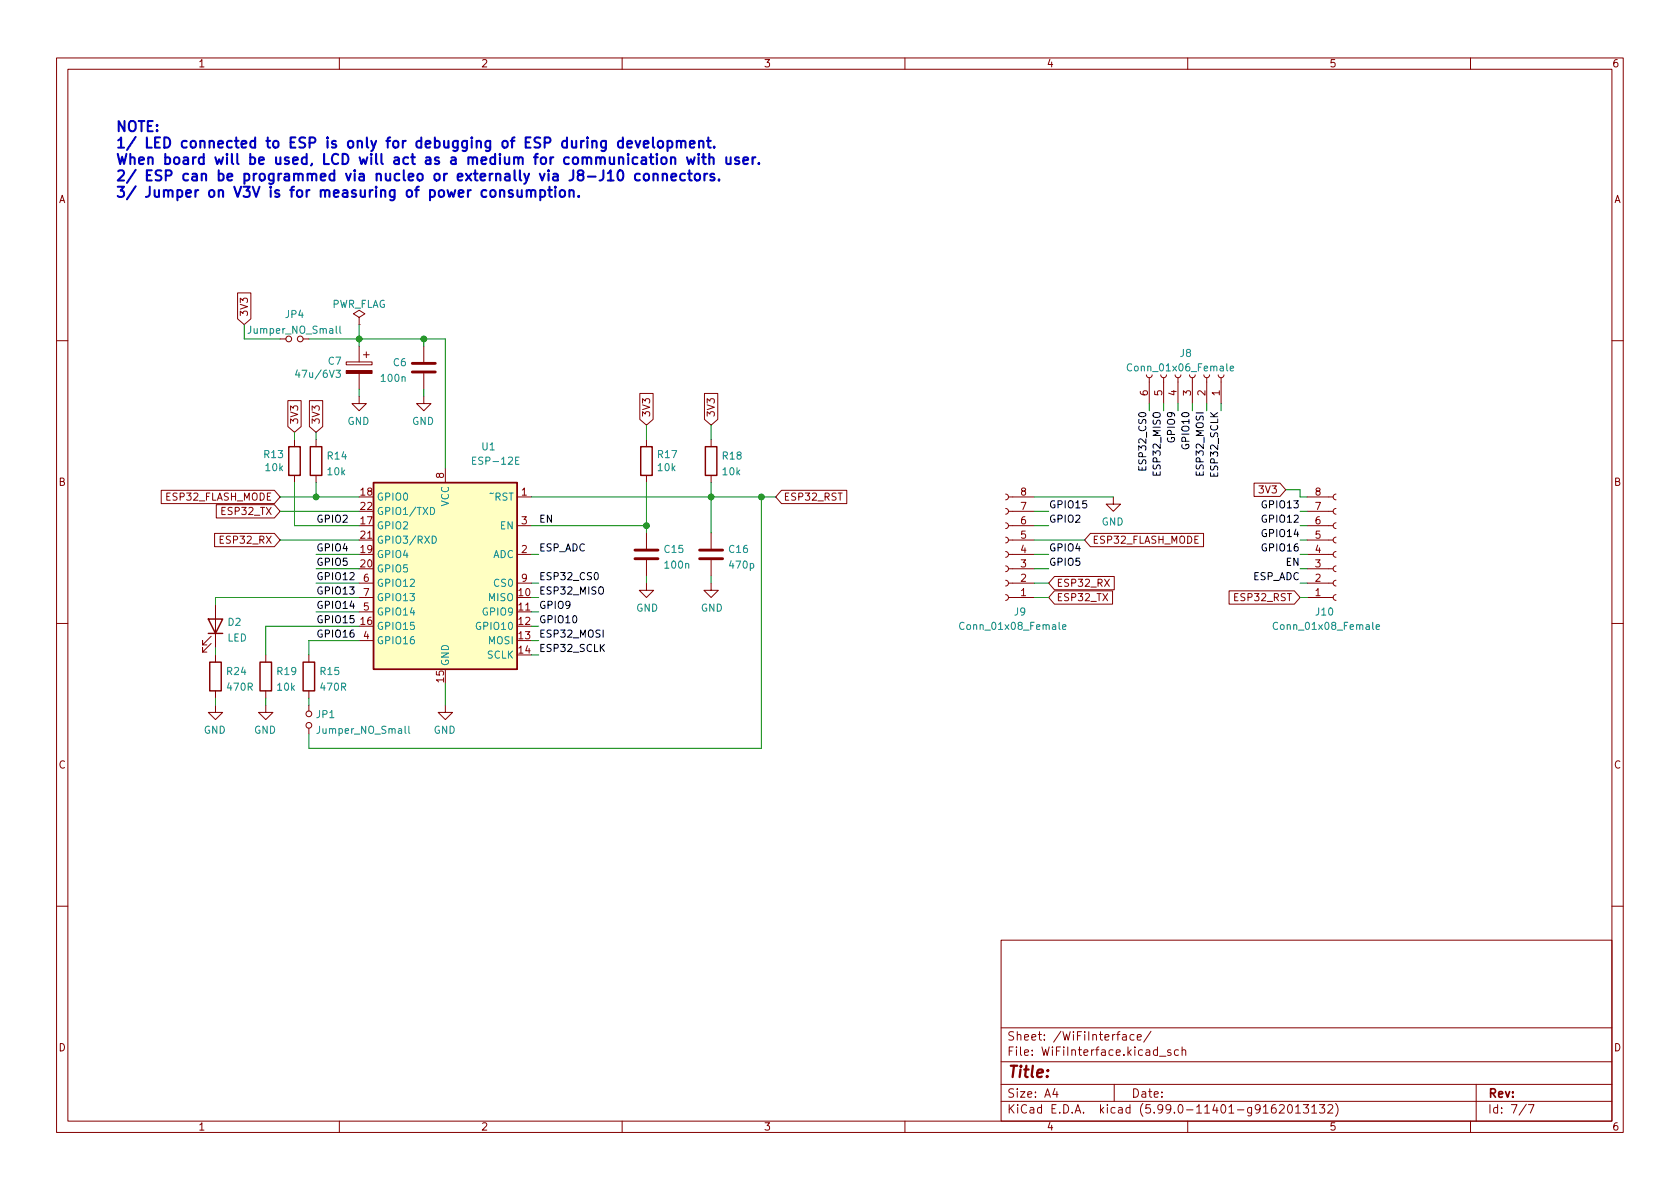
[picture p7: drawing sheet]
<svg xmlns="http://www.w3.org/2000/svg" width="297mm" height="210mm" viewBox="0 0 297 210" stroke-linecap="round" stroke-linejoin="round" font-family="sans-serif">
<g fill="none" stroke="#840000" stroke-width=".18">
<path d="M10 10.2h277v190.1h-277zM12 12.2h273v186.1h-273zM60 10.2v2M110 10.2v2M160 10.2v2M210 10.2v2M260 10.2v2M42 51.8h2.4v4.6l-1.2 1-1.2-1zM63.5 56.1l1-.6-1-.6-1 .6 1 .6v1.3M63.5 57.4h.1M10 60.2h2M50.9 70.8h2.3v4.6l-1.1 1-1.2-1z"/>
<path d="M52.1 77.7v1.3M54.7 70.8h2.4v4.6l-1.2 1-1.2-1zM55.9 77.7v1.3M61.2 64h4.6v.5h-4.6zM63.5 70.1v1.3h-1.3l1.3 1.2 1.3-1.2h-1.3M63.5 61.2v2.8M63.5 66v2.8M64.3 62.7h1M64.8 62.2v1M74.9 70.1v1.3h-1.2l1.2 1.2 1.3-1.2h-1.3M74.9 61.2v2.8M74.9 66v2.8"/>
<path d="M113.1 69.6h2.4v4.6l-1.2 1-1.2-1zM114.3 77.7v1.3M124.6 69.6h2.3v4.6l-1.2 1-1.1-1zM125.7 77.7v1.3M202.7 66.3l.1 .3 .4 .2 .4-.2 .1-.3M203.2 66.8v4.6M205.2 66.3l.2 .3 .3 .2 .4-.2 .1-.3M205.7 66.8v4.6M207.8 66.3l.1 .3 .4 .2 .3-.2 .2-.3M208.3 66.8v4.6M210.3 66.3l.2 .3 .3 .2 .4-.2 .1-.3M210.8 66.8v4.6"/>
<path d="M212.9 66.3l.1 .3 .4 .2 .3-.2 .2-.3M213.4 66.8v4.6M215.4 66.3l.1 .3 .4 .2 .4-.2 .1-.3M215.9 66.8v4.6M285 60.2h2M28.5 86.7h20l1 1.2-1 1.2h-20zM37.9 94.3h10.6l1 1.2-1 1.2h-10.6zM38.2 89.2h10.3l1 1.2-1 1.2h-10.3zM52.1 84.1v1.2M55.9 84.1v1.2M63.5 95.5h2.5M78.7 82.8v2.5"/>
<path d="M91.4 87.9h2.6M91.4 93h2.6M91.4 98h2.6M114.3 84.1v1.2M114.3 94.2v2.8M114.3 99.1v2.7M125.7 84.1v1.2M125.7 94.2v2.8M125.7 99.1v2.7M138.2 86.7h11.5v2.4h-11.5l-1-1.2zM177.8 87.4l.4 .1 .1 .4-.1 .3-.4 .2M177.8 89.9l.4 .2 .1 .3-.1 .4-.4 .1"/>
<path d="M177.8 92.5l.4 .1 .1 .4-.1 .3-.4 .2M177.8 95l.4 .1 .1 .4-.1 .4-.4 .1M177.8 97.5l.4 .2 .1 .3-.1 .4-.4 .1M178.3 87.9h4.6M178.3 90.4h4.6M178.3 93h4.6M178.3 95.5h4.6M178.3 98h4.6M192.8 94.3h20v2.4h-20l-1-1.2zM196.8 87.9v1.2h-1.2l1.2 1.3 1.3-1.3h-1.3M221.7 85.4h4.6l1 1.2-1 1.2h-4.6zM231.1 87.9h4.6"/>
<path d="M231.1 90.4h4.6M231.1 93h4.6M231.1 95.5h4.6M231.1 98h4.6M236.2 87.4l-.3 .1-.2 .4 .2 .3 .3 .2M236.2 89.9l-.3 .2-.2 .3 .2 .4 .3 .1M236.2 92.5l-.3 .1-.2 .4 .2 .3 .3 .2M236.2 95l-.3 .1-.2 .4 .2 .4 .3 .1M236.2 97.5l-.3 .2-.2 .3 .2 .4 .3 .1M10 110.2h2M37.3 113.8l-1.5 1.5v-.8v.8h.8M37.3 112.5l-1.5 1.5v-.7v.7h.8"/>
<path d="M38.1 106.9v7.6M38.1 115.8v1.3M47 115.8v1.3M54.6 115.8v1.3M63.5 103.1h2.5M63.5 105.7h2.5M63.5 108.2h2.5M63.5 113.3h2.5M91.4 103.1h2.6M91.4 108.2h2.6M114.3 103.1v1.3h1.3l-1.3 1.3-1.3-1.3h1.3M125.7 103.1v1.3h1.3l-1.3 1.3-1.2-1.3h1.2"/>
<path d="M177.8 100.1l.4 .1 .1 .4-.1 .3-.4 .2M177.8 102.6l.4 .2 .1 .3-.1 .4-.4 .1M177.8 105.2l.4 .1 .1 .4-.1 .3-.4 .2M178.3 100.6h4.6M178.3 103.1h4.6M178.3 105.7h4.6M186.4 101.9h10.6v2.4h-10.6l-1-1.2zM186.4 104.5h10.3v2.3h-10.3l-1-1.1zM217.3 104.5h11.6l1 1.2-1 1.1h-11.6zM231.1 100.6h4.6M231.1 103.1h4.6M231.1 105.7h4.6"/>
<path d="M236.2 100.1l-.3 .1-.2 .4 .2 .3 .3 .2M236.2 102.6l-.3 .2-.2 .3 .2 .4 .3 .1M236.2 105.2l-.3 .1-.2 .4 .2 .3 .3 .2M285 110.2h2M38.1 124.7v1.3h-1.3l1.3 1.2 1.3-1.2h-1.3M38.1 122.2v1.2M47 124.7v1.3h-1.3l1.3 1.2 1.3-1.2h-1.3M47 122.2v1.2M54.6 122.2v1.2M54.6 124.7v1M54.6 128.8v1M78.7 124.7v1.3h-1.2l1.2 1.2 1.3-1.2h-1.3"/>
<path d="M10 160.2h2M177 166.3h108v32h-108zM285 160.2h2M60 198.3v2M110 198.3v2M160 198.3v2M177 194.8h108M177 191.8h108M177 187.8h108M177 181.8h108M186.5 192.5l-.4 1h1M186.9 193v1"/>
<path d="M197 191.8v3M198.5 183h.6v.9M199.1 183.3l-.5 .1a.29 .29 0 0 0-.2 .2 .29 .29 0 0 0 .2 .3h.5M200.5 183l-.4-.1-.3 .3v.4l.1 .3h.6M201.1 183.4l.7-.1-.1-.3-.4-.1-.2 .2v.8h.6M203.5 182.4l-1.3 1.9M205 186.8h1.1M207 185.7l-.4-.1-.2 .2 .1 .3 .5 .1v.4h-.6M208.4 185.7l-.5-.1-.3 .3v.4l.2 .3h.6M209 185.8l.2-.2 .4 .1v.9M209 185.1v1.5M210 198.3v2"/>
<path d="M225.5 195.3a.59 .59 0 0 0-.7 .7v.5l.1 .3h.5l.2-.1v-.5l-.1-.2-.4-.1-.3 .3M226.2 195.5l.6-.2 .2 .2 .1 .3-1 1h1M227.8 195.5l.2-.2a.81 .81 0 0 1 .6 .7 .81 .81 0 0 1-.3 .8h-.2a.81 .81 0 0 1-.3-1.3zM229.1 195.8l.4-.5v1.5M229.1 196.8h.8M230.4 195.3h1l-.5 .6 .4 .1v.7l-.2 .1h-.5l-.2-.1M231.9 195.8l.5-.5v1.5M231.9 196.8h.9M233.3 195.3h.9l-.5 .6 .4 .1v.7l-.2 .1h-.4l-.2-.1M234.8 195.5l.6-.2 .2 .2v.3l-.9 1h.9M236.1 195.1a1.72 1.72 0 0 1 0 2.3M260 198.3v2"/>
<path d="M261 191.8v6.5M269.9 195.3l-1.3 1.9M270.2 195.3h1l-.6 1.5"/>
<circle cx="51.1" cy="59.9" r=".51"/>
<circle cx="53.1" cy="59.9" r=".51"/>
<circle cx="54.6" cy="126.2" r=".51"/>
<circle cx="54.6" cy="128.3" r=".51"/>
</g>
<g fill="none" stroke="#008484" stroke-width=".18">
<path d="M60.1 57.7v1.1l.2 .1M52.6 65.4l-.3 .9h.7M59.4 65.5h.8l-.4 .4 .3 .2v.5l-.2 .1-.5-.1M200.1 64.4a.6 .6 0 0 0-.8 .5 .6 .6 0 0 0 .6 .7l.2-.1M217.5 65.2l.6-.2v-.2l-.4-.1-.2 .2 .1 .6h.5M76.1 89.7a.64 .64 0 0 1 .8 .7 .64 .64 0 0 1-.8 .6zM76.4 94.8a.64 .64 0 0 1 .8 .6 .64 .64 0 0 1-.8 .7zM87.2 87.2l-.6 .1M91.8 80.8h-.6v1.3h.6M170.5 110.2a.6 .6 0 0 0-.9 .4 .6 .6 0 0 0 .6 .7l.3-.1M187.9 110.9l.6-.1-.1-.3h-.3l-.2 .1v.7h.5M225.9 110.2a.6 .6 0 0 0-.8 .4 .6 .6 0 0 0 .6 .7l.2-.1"/>
<path d="M243.3 110.9l.6-.1v-.3h-.4l-.2 .1 .1 .7h.5M72.3 128.4v1.1l.2 .2"/>
</g>
<path d="M72.9 65.8h4.1M72.9 64.3h4.1M112.3 98.8h4M112.3 97.3h4M123.7 98.8h4.1M123.7 97.3h4.1" fill="none" stroke="#840000" stroke-width=".51"/>
<path d="M51.1 79h2v5.1h-2zM54.9 79h2v5.1h-2zM113.3 79h2v5.1h-2zM124.7 79h2v5.1h-2zM66 85.3h25.4v33.1h-25.4zM36.8 109.5h2.6l-1.3 2.5zM36.8 112h2.6M37.1 117.1h2v5.1h-2zM46 117.1h2v5.1h-2zM53.6 117.1h2v5.1h-2z" fill="none" stroke="#840000" stroke-width=".25"/>
<path d="M66 85.3h25.4v33.1h-25.4z" fill="#ffffc2" stroke="#ffffc2" stroke-width=".18"/>
<path d="M61.2 65.5h4.6v.5h-4.6z" fill="#840000" stroke="#840000" stroke-width=".18"/>
<path d="M201.3 82.5v.6h1.3v-.6M201.9 82.7v.4M105.2 101.4l.2-.2a.68 .68 0 0 1 .4 .7 .68 .68 0 0 1-.4 .6l-.2-.1-.1-.4z" fill="none" stroke="#000" stroke-width=".18"/>
<g fill="none" stroke="#0000c2" stroke-width=".36">
<path d="M90.6 33.7l-.4-.1-.3 .3 .1 .2 .6 .2v.4h-.7M91.5 33.6l.1 1.1a.49 .49 0 0 0 .7-.1M92.3 33.6v1.2M93.1 33.8a.45 .45 0 0 1 .8 .1v.9M93.1 33.6v1.2M93.9 33.9l.3-.3 .4 .1 .1 1.1M95.5 33.7l.5-.1 .4 .4v.5l-.2 .2h-.7M95.5 33.6v1.8M96.9 33.6h.7M97.2 33v1.6v.1l.4 .1M98.2 33.6v1.2M99 33.8a.49 .49 0 0 1 .5-.2 .49 .49 0 0 1 .4 .4v.5a.49 .49 0 0 1-.5 .3 .49 .49 0 0 1-.4-.3z"/>
<path d="M100.7 33.8a.45 .45 0 0 1 .7 .1v.9M100.7 33.6v1.2M102.3 34.6v.2M109.4 30.3a.43 .43 0 0 1 .4-.2 .43 .43 0 0 1 .3 .4 .93 .93 0 0 1-.5 1.4 1.1 1.1 0 0 1-.2-1.6zM110.9 25.5l.9-.2-.1-.3-.5-.1-.3 .3 .1 .8h.7M112.4 24.9l.4 1.2 .4-1.2M113.1 30.8l-.5-.1-.3 .4v.5l.1 .2h.7M113.8 25.5l.9-.2-.1-.3-.5-.1-.3 .3 .1 .8h.7M114 30.8a.49 .49 0 0 1 .8 .3v.5a.49 .49 0 0 1-.5 .3 .49 .49 0 0 1-.5-.3v-.5zM115.4 24.3v1.6l.3 .2M115.5 30.9a.45 .45 0 0 1 .8 .1v.9M115.5 30.7v1.2"/>
<path d="M116.5 25a.49 .49 0 0 1 .8 .3v.5a.49 .49 0 0 1-.5 .3 .49 .49 0 0 1-.5-.3v-.5zM117.1 27.9a.49 .49 0 0 1 .8 .3v.5a.49 .49 0 0 1-.5 .3 .49 .49 0 0 1-.5-.3v-.5zM117.2 30.9a.45 .45 0 0 1 .7 .1v.9M117.2 30.7v1.2M118 25l.5-.1 .4 .4v.5l-.2 .2h-.7M118 24.9v1.8M118.6 28a.45 .45 0 0 1 .8 .1v.9M118.6 27.8v1.2M118.7 31.3l.9-.2-.1-.3-.5-.1-.3 .3 .1 .8h.7M119.7 25.1a.45 .45 0 0 1 .7 .1v.9M119.7 24.9v1.2M120.4 25.2l.3-.3 .4 .1 .1 1.1"/>
<path d="M121.1 30.8l-.5-.1-.3 .4v.5l.1 .2h.7M121.5 27.8l.3 1.2 .3-.8 .4 .8 .3-1.2M121.6 30.7h.7M121.9 30.1v1.6l.1 .1 .3 .1M122 25.5l.8-.2-.1-.3-.5-.1-.2 .3 .1 .8h.6M123 30.8a.49 .49 0 0 1 .8 .3v.5a.49 .49 0 0 1-.5 .3 .49 .49 0 0 1-.5-.3v-.5zM123.5 27.2v.2M123.5 27.8v1.2M123.6 25.1a.45 .45 0 0 1 .8 .1v.9M123.6 24.9v1.2M124.1 27.8h.7M124.4 27.2v1.6l.1 .1 .3 .1"/>
<path d="M124.6 30.7v1.2M125 24.9h.7M125.1 30.7l-.4 .1-.1 .3M125.2 24.3v1.6l.1 .1 .4 .1M125.4 28a.45 .45 0 0 1 .8 .1v.9M125.4 27.2v1.8M126.3 25.9v.2M126.3 30.8l-.5-.1-.2 .3 .1 .2 .6 .2v.4h-.7M127.1 31.7v.2M128.4 27.8l.1 1.1a.49 .49 0 0 0 .7-.1M129.2 27.8v1.2M130.6 27.9l-.4-.1-.2 .3v.2l.6 .2v.4h-.6"/>
<path d="M131.4 28.4l.9-.2-.1-.3-.5-.1-.3 .3 .1 .8h.7M133.1 27.8v1.2M133.6 27.8l-.4 .1-.1 .3M134.2 28.8v.2"/>
</g>
<g fill="none" stroke="#008400" stroke-width=".18">
<path d="M43.2 57.4v2.5h6.3M54.6 59.9h24.1v22.9M63.5 57.4v3.8M74.9 59.9v1.3M52.1 76.4v1.3M55.9 76.4v1.3M63.5 68.8v1.3M74.9 68.8v1.3M114.3 75.2v2.5M125.7 75.2v2.5M203.2 71.4v1.2M205.7 71.4v1.2"/>
<path d="M208.3 71.4v1.2M210.8 71.4v1.2M213.4 71.4v1.2M215.9 71.4v1.2M49.5 95.5h14M49.5 87.9h14M49.5 90.4h14M52.1 85.3v7.7h11.4M55.9 98h7.6M55.9 85.3v2.6M94 93h20.3M94 98h1.2"/>
<path d="M94 87.9h43.2M114.3 85.3v8.9M125.7 85.3v8.9M134.6 87.9v44.4h-80v-2.5M182.9 93h2.5M182.9 95.5h8.9M182.9 98h2.5M182.9 87.9h13.9M182.9 90.4h2.5M227.3 86.6h2.6v1.3h1.2M229.9 93h1.2M229.9 95.5h1.2"/>
<path d="M229.9 98h1.2M229.9 90.4h1.2M38.1 114.5v1.3M55.9 103.1h7.6M55.9 100.6h7.6M55.9 108.2h7.6M63.5 105.7h-25.4v1.2M63.5 110.7h-16.5v5.1M63.5 113.3h-8.9v2.5M94 105.7h1.2M94 103.1h1.2M94 108.2h1.2"/>
<path d="M94 110.7h1.2M94 113.3h1.2M94 115.8h1.2M114.3 101.8v1.3M125.7 101.8v1.3M182.9 105.7h2.5M182.9 103.1h2.5M182.9 100.6h2.5M229.9 105.7h1.2M229.9 103.1h1.2M229.9 100.6h1.2M38.1 123.4v1.3"/>
<path d="M47 123.4v1.3M54.6 123.4v1.3M78.7 120.9v3.8"/>
</g>
<g fill="#008400" stroke="#008400" stroke-width=".18">
<circle cx="55.9" cy="87.9" r=".51"/>
<circle cx="114.3" cy="93" r=".51"/>
<circle cx="125.7" cy="87.9" r=".51"/>
<circle cx="134.6" cy="87.9" r=".51"/>
<circle cx="63.5" cy="59.9" r=".51"/>
<circle cx="74.9" cy="59.9" r=".51"/>
</g>
<text font-size="2.8" fill="#840000" x="178" y="190.6">Title:</text>
<g font-size="2.5" fill="#0000c2">
<text x="20.3" y="23.3">NOTE:</text>
<text x="20.3" y="26.2">1/ LED connected to ESP is only for debugging of ESP during development.</text>
<text x="20.3" y="29.1">When board will be used, LCD will act as a medium for communication with user.</text>
<text x="20.3" y="32">2/ ESP can be programmed via nucleo or externally via J8-J10 connectors.</text>
<text x="20.3" y="34.9">3/ Jumper on V3V is for measuring of power consumption.</text>
</g>
<g font-size="2.1" fill="#840000">
<text x="178" y="184">Sheet: /WiFiInterface/</text>
<text x="178" y="186.7">File: WiFiInterface.kicad_sch</text>
<text x="178" y="196.9">KiCad E.D.A. kicad (5.99.0-11401-g9162013132)</text>
<text x="178" y="194.1">Size: A4</text>
<text x="200" y="194.1">Date:</text>
<text x="263" y="194.1">Rev:</text>
<text x="263" y="196.9">Id: 7/7</text>
</g>
<g font-size="1.8" fill="#840000">
<text x="35" y="11.9">1</text>
<text x="85" y="11.9">2</text>
<text x="135" y="11.9">3</text>
<text x="185" y="11.9">4</text>
<text x="235" y="11.9">5</text>
<text x="285" y="11.9">6</text>
<text x="10.3" y="35.9">A</text>
<text x="285.3" y="35.9">A</text>
<text x="43.8" y="56.1" transform="rotate(-90 43.8 56.1)">3V3</text>
<text x="202.9" y="70" transform="rotate(-90 202.9 70)">6</text>
<text x="205.5" y="70" transform="rotate(-90 205.5 70)">5</text>
<text x="208" y="70" transform="rotate(-90 208 70)">4</text>
<text x="210.6" y="70" transform="rotate(-90 210.6 70)">3</text>
<text x="213.1" y="70" transform="rotate(-90 213.1 70)">2</text>
<text x="215.6" y="70" transform="rotate(-90 215.6 70)">1</text>
<text x="52.7" y="75.1" transform="rotate(-90 52.7 75.1)">3V3</text>
<text x="56.5" y="75.1" transform="rotate(-90 56.5 75.1)">3V3</text>
<text x="114.9" y="73.8" transform="rotate(-90 114.9 73.8)">3V3</text>
<text x="126.4" y="73.8" transform="rotate(-90 126.4 73.8)">3V3</text>
<text x="10.3" y="85.9">B</text>
<text x="29.5" y="88.5">ESP32_FLASH_MODE</text>
<text x="63.8" y="87.6">18</text>
<text x="78.5" y="84.6" transform="rotate(-90 78.5 84.6)">8</text>
<text x="92.2" y="87.6">1</text>
<text x="138.5" y="88.5">ESP32_RST</text>
<text x="180.5" y="87.6">8</text>
<text x="222.8" y="87.2">3V3</text>
<text x="232.6" y="87.6">8</text>
<text x="285.3" y="85.9">B</text>
<text x="39.4" y="91.1">ESP32_TX</text>
<text x="63.8" y="92.7">17</text>
<text x="63.8" y="95.2">21</text>
<text x="63.8" y="90.2">22</text>
<text x="92.2" y="92.7">3</text>
<text x="180.5" y="95.2">5</text>
<text x="180.5" y="92.7">6</text>
<text x="180.5" y="90.2">7</text>
<text x="232.6" y="95.2">5</text>
<text x="232.6" y="92.7">6</text>
<text x="232.6" y="90.2">7</text>
<text x="39.2" y="96.1">ESP32_RX</text>
<text x="63.8" y="97.8">19</text>
<text x="63.8" y="100.3">20</text>
<text x="92.2" y="97.8">2</text>
<text x="180.5" y="100.3">3</text>
<text x="180.5" y="97.8">4</text>
<text x="193.1" y="96.1">ESP32_FLASH_MODE</text>
<text x="232.6" y="100.3">3</text>
<text x="232.6" y="97.8">4</text>
<text x="64.3" y="107.9">5</text>
<text x="64.3" y="102.9">6</text>
<text x="64.3" y="105.4">7</text>
<text x="91.7" y="105.4">10</text>
<text x="91.7" y="107.9">11</text>
<text x="92.2" y="102.9">9</text>
<text x="180.5" y="105.4">1</text>
<text x="180.5" y="102.9">2</text>
<text x="186.8" y="103.8">ESP32_RX</text>
<text x="186.8" y="106.3">ESP32_TX</text>
<text x="218.5" y="106.3">ESP32_RST</text>
<text x="232.6" y="105.4">1</text>
<text x="232.6" y="102.9">2</text>
<text x="63.8" y="110.5">16</text>
<text x="64.3" y="113">4</text>
<text x="91.7" y="110.5">12</text>
<text x="91.7" y="113">13</text>
<text x="91.7" y="115.6">14</text>
<text x="78.5" y="120.6" transform="rotate(-90 78.5 120.6)">15</text>
<text x="10.3" y="135.9">C</text>
<text x="285.3" y="135.9">C</text>
<text x="10.3" y="185.9">D</text>
<text x="285.3" y="185.9">D</text>
<text x="35" y="199.9">1</text>
<text x="85" y="199.9">2</text>
<text x="135" y="199.9">3</text>
<text x="185" y="199.9">4</text>
<text x="235" y="199.9">5</text>
<text x="285" y="199.9">6</text>
</g>
<g font-size="1.8" fill="#008484">
<text x="44.2" y="59">Jumper_NO_Small</text>
<text x="50.5" y="56.2">JP4</text>
<text x="58.5" y="54.4">PWR_FLAG</text>
<text x="58.1" y="64.5">C7</text>
<text x="69.6" y="64.7">C6</text>
<text x="200" y="65.7">Conn_01x06_Female</text>
<text x="208.7" y="63.1">J8</text>
<text x="52.9" y="66.8">47u/6V3</text>
<text x="67.5" y="67.5">100n</text>
<text x="61.4" y="75.1">GND</text>
<text x="72.8" y="75.1">GND</text>
<text x="46.7" y="81">R13</text>
<text x="47" y="83.3">10k</text>
<text x="58" y="81.3">R14</text>
<text x="84" y="82.2">ESP-12E</text>
<text x="85.2" y="79.6">U1</text>
<text x="116.4" y="81">R17</text>
<text x="116.4" y="83.3">10k</text>
<text x="127.8" y="81.3">R18</text>
<text x="58" y="84">10k</text>
<text x="66.5" y="88.5">GPIO0</text>
<text x="79.4" y="89.6" transform="rotate(-90 79.4 89.6)">VCC</text>
<text x="87.4" y="88.5">~RST</text>
<text x="127.8" y="84">10k</text>
<text x="66.5" y="93.6">GPIO2</text>
<text x="66.5" y="91.1">GPIO1/TXD</text>
<text x="88.5" y="93.6">EN</text>
<text x="194.8" y="92.9">GND</text>
<text x="66.5" y="98.7">GPIO4</text>
<text x="66.5" y="101.2">GPIO5</text>
<text x="66.5" y="96.1">GPIO3/RXD</text>
<text x="87.1" y="98.7">ADC</text>
<text x="117.5" y="97.8">C15</text>
<text x="117.7" y="100.5">100n</text>
<text x="129" y="97.8">C16</text>
<text x="129.1" y="100.5">470p</text>
<text x="66.5" y="103.8">GPIO12</text>
<text x="66.5" y="106.3">GPIO13</text>
<text x="86.4" y="106.3">MISO</text>
<text x="87.5" y="103.8">CS0</text>
<text x="40.2" y="113.4">LED</text>
<text x="40.3" y="110.7">D2</text>
<text x="66.5" y="111.4">GPIO15</text>
<text x="66.5" y="113.9">GPIO16</text>
<text x="66.5" y="108.8">GPIO14</text>
<text x="84.5" y="111.4">GPIO10</text>
<text x="85.5" y="108.8">GPIO9</text>
<text x="86.4" y="113.9">MOSI</text>
<text x="112.5" y="108.1">GND</text>
<text x="123.9" y="108.1">GND</text>
<text x="170.3" y="111.4">Conn_01x08_Female</text>
<text x="179.4" y="108.8">J9</text>
<text x="225.8" y="111.4">Conn_01x08_Female</text>
<text x="232.7" y="108.8">J10</text>
<text x="40.2" y="119.4">R24</text>
<text x="49.1" y="119.4">R19</text>
<text x="56.7" y="119.4">R15</text>
<text x="79.4" y="117.9" transform="rotate(-90 79.4 117.9)">GND</text>
<text x="86.1" y="116.5">SCLK</text>
<text x="40.3" y="122.1">470R</text>
<text x="49.1" y="122.1">10k</text>
<text x="56.8" y="122.1">470R</text>
<text x="36" y="129.7">GND</text>
<text x="44.9" y="129.7">GND</text>
<text x="56" y="127">JP1</text>
<text x="56.4" y="129.7">Jumper_NO_Small</text>
<text x="76.6" y="129.7">GND</text>
</g>
<g font-size="1.8">
<text x="202.7" y="82.6" transform="rotate(-90 202.7 82.6)">ESP32_CS0</text>
<text x="205.2" y="83.6" transform="rotate(-90 205.2 83.6)">ESP32_MISO</text>
<text x="207.7" y="78" transform="rotate(-90 207.7 78)">GPIO9</text>
<text x="210.3" y="79" transform="rotate(-90 210.3 79)">GPIO10</text>
<text x="212.8" y="83.6" transform="rotate(-90 212.8 83.6)">ESP32_MOSI</text>
<text x="215.4" y="83.9" transform="rotate(-90 215.4 83.9)">ESP32_SCLK</text>
<text x="185.4" y="89.9">GPIO15</text>
<text x="223.5" y="89.9">GPIO13</text>
<text x="55.9" y="92.4">GPIO2</text>
<text x="95.2" y="92.4">EN</text>
<text x="185.4" y="92.4">GPIO2</text>
<text x="223.5" y="92.4">GPIO12</text>
<text x="223.5" y="95">GPIO14</text>
<text x="55.9" y="97.5">GPIO4</text>
<text x="55.9" y="100">GPIO5</text>
<text x="95.2" y="97.5">ESP_ADC</text>
<text x="185.4" y="97.5">GPIO4</text>
<text x="185.4" y="100">GPIO5</text>
<text x="223.5" y="97.5">GPIO16</text>
<text x="227.4" y="100">EN</text>
<text x="55.9" y="107.7">GPIO14</text>
<text x="55.9" y="102.6">GPIO12</text>
<text x="55.9" y="105.1">GPIO13</text>
<text x="95.2" y="102.6">ESP32_CS0</text>
<text x="95.2" y="105.1">ESP32_MISO</text>
<text x="95.2" y="107.7">GPIO9</text>
<text x="221.5" y="102.6">ESP_ADC</text>
<text x="55.9" y="110.2">GPIO15</text>
<text x="55.9" y="112.7">GPIO16</text>
<text x="95.2" y="110.2">GPIO10</text>
<text x="95.2" y="112.7">ESP32_MOSI</text>
<text x="95.2" y="115.3">ESP32_SCLK</text>
</g>
</svg>
